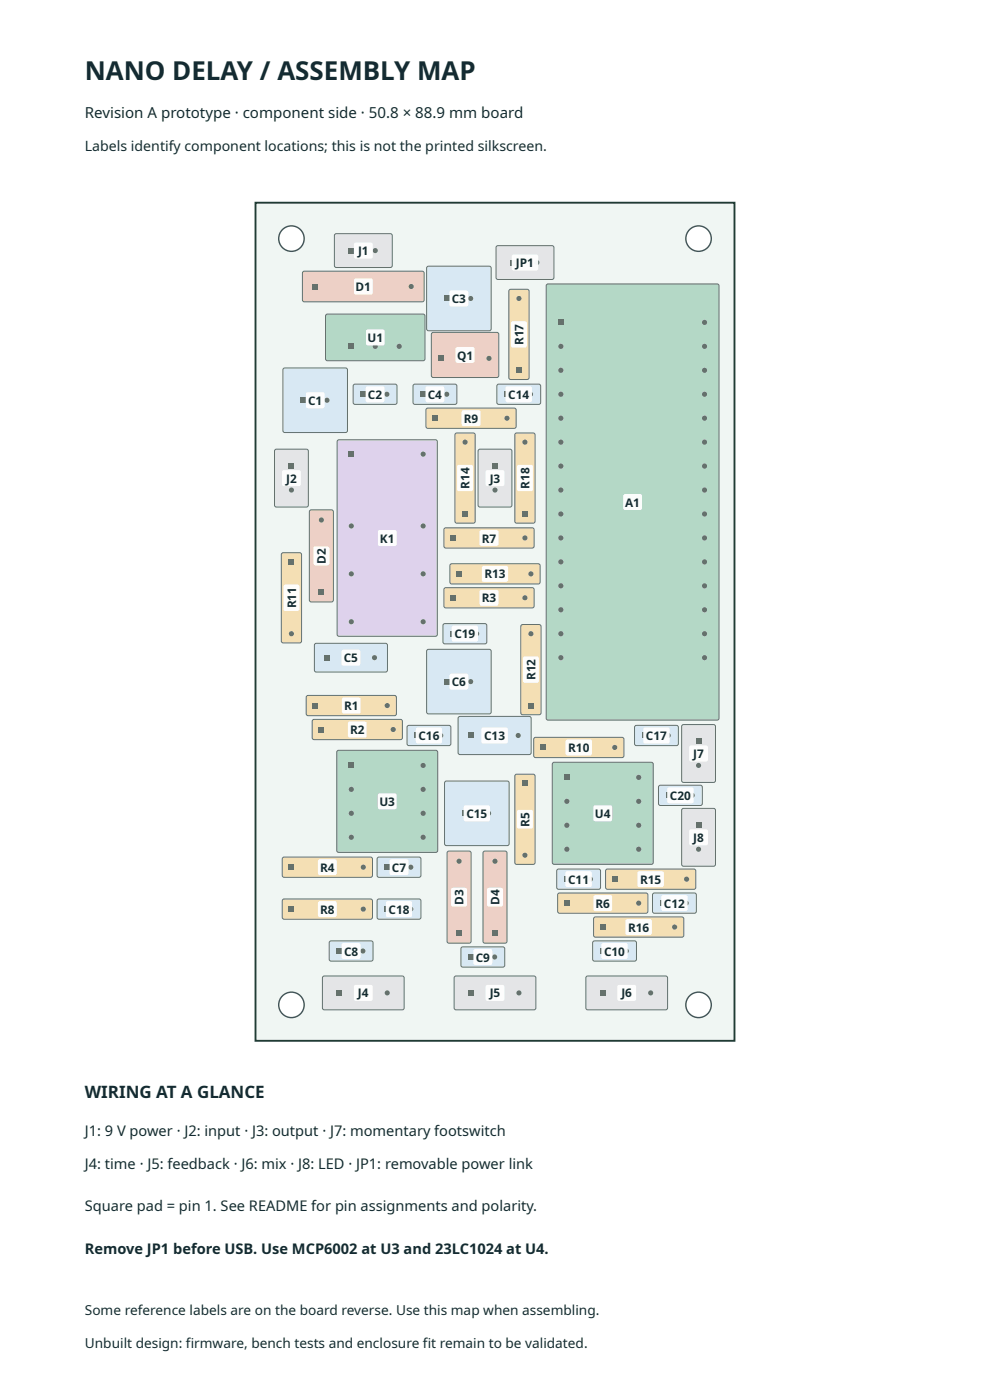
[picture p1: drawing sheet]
<svg xmlns="http://www.w3.org/2000/svg" width="210mm" height="297mm" viewBox="0 0 210 297" stroke-linecap="round" stroke-linejoin="round" font-family="sans-serif">
<path d="M54.2 43h101.6v177.8h-101.6z" fill="#f0f6f3" stroke="#203c34" stroke-width=".4"/>
<path d="M69.1 66.8l.4-.2 20.5 .1 .1 .3v9.3l-.3 .2h-20.6l-.2-.4z" fill="#b4d8c6" stroke="#63726d" stroke-width=".21"/>
<g fill="#65716c">
<path d="M74 72.9h1.1v1.1h-1.1z"/>
<circle cx="79.6" cy="73.5" r=".54"/>
<circle cx="84.7" cy="73.5" r=".54"/>
</g>
<path d="M77.7 70.1l.3-.2h3.4l.2 .4-.1 2.8-.3 .2-3.4-.1-.2-.3z" fill="#fff"/>
<path d="M144.8 153.8l6.6-.1 .3 .2 .1 11.7-.2 .3-6.6 .1-.4-.2v-11.7z" fill="#e4e5e7" stroke="#63726d" stroke-width=".21"/>
<g fill="#65716c">
<path d="M147.6 156.7h1.1v1.2h-1.1z"/>
<circle cx="148.2" cy="162.4" r=".54"/>
</g>
<path d="M146.2 158.3l.4-.1h3.4l.2 .4-.1 2.8-.3 .2-3.4-.1-.2-.3z" fill="#fff"/>
<path d="M68.6 207.1h16.9l.2 .3v6.6l-.4 .2h-16.7l-.2-.4v-6.4z" fill="#e4e5e7" stroke="#63726d" stroke-width=".21"/>
<g fill="#65716c">
<path d="M71.4 210.1h1.1v1.1h-1.1z"/>
<circle cx="77.1" cy="210.6" r=".54"/>
<circle cx="82.1" cy="210.6" r=".54"/>
</g>
<path d="M75.3 209h3.6l.2 .3-.1 2.8-.3 .2h-3.4l-.2-.4v-2.6z" fill="#fff"/>
<path d="M91.6 70.7l.3-.2 13.7 .1 .2 .3-.1 9-.3 .2-13.7-.1-.2-.3z" fill="#edd0c6" stroke="#63726d" stroke-width=".21"/>
<g fill="#65716c">
<path d="M93 75.5h1.1v1.1h-1.1z"/>
<circle cx="98.6" cy="76" r=".54"/>
<circle cx="103.7" cy="76" r=".54"/>
</g>
<path d="M96.8 73.7h3.7l.2 .3-.1 2.8-.4 .2-3.4-.1-.1-.3v-2.6z" fill="#fff"/>
<path d="M90.4 86.8l.3-.2h18.4l.4 .4v3.5l-.4 .4h-18.4l-.4-.4z" fill="#f4dfb4" stroke="#63726d" stroke-width=".21"/>
<g fill="#65716c">
<path d="M91.7 88.2h1.2v1.1h-1.2z"/>
<circle cx="107.5" cy="88.7" r=".54"/>
</g>
<path d="M98.1 87.1h3.6l.2 .3v2.8l-.4 .2h-3.4l-.2-.4v-2.6z" fill="#fff"/>
<path d="M94.5 165.7h13.1l.3 .2 .1 13.1-.2 .3-13.1 .1-.3-.2-.1-13.1z" fill="#d8e8f3" stroke="#63726d" stroke-width=".21"/>
<g fill="#65716c">
<path d="M98.1 172h1.1v1.1h-1.1z"/>
<circle cx="103.6" cy="172.5" r=".54"/>
</g>
<path d="M98.5 170.9h5.3l.1 .3v2.8l-.4 .2h-5l-.1-.4v-2.6z" fill="#fff"/>
<path d="M125.8 199.8l.3-.2 8.7 .1 .2 .3v3.7l-.4 .2-8.7-.1-.2-.3z" fill="#d8e8f3" stroke="#63726d" stroke-width=".21"/>
<g fill="#65716c">
<path d="M127.3 201.2h1.1v1.1h-1.1z"/>
<circle cx="132.9" cy="201.8" r=".54"/>
</g>
<path d="M127.6 200.2l.4-.2 5 .1 .2 .3-.1 2.9-.3 .1h-5l-.2-.4z" fill="#fff"/>
<path d="M110.7 132.5h3.7l.4 .4v18.3l-.4 .4h-3.5l-.4-.4v-18.3z" fill="#f4dfb4" stroke="#63726d" stroke-width=".21"/>
<g fill="#65716c">
<path d="M112.1 149.1h1.1v1.1h-1.1z"/>
<circle cx="112.6" cy="134.4" r=".54"/>
</g>
<path d="M111 139.5l.3-.2h2.6l.4 .2v5l-.2 .3-2.8 .1-.3-.2z" fill="#fff"/>
<path d="M66.4 152.7l18.6-.1 .4 .4v3.5l-.4 .4h-18.4l-.4-.4v-3.5z" fill="#f4dfb4" stroke="#63726d" stroke-width=".21"/>
<g fill="#65716c">
<path d="M67.6 154.2h1.1v1.1h-1.1z"/>
<circle cx="83.4" cy="154.8" r=".54"/>
</g>
<path d="M74 153.1h3.6l.2 .4-.1 2.8-.3 .2-3.4-.1-.2-.3v-2.6z" fill="#fff"/>
<path d="M109.3 92l.3-.1h3.5l.4 .3v18.4l-.4 .4h-3.5l-.4-.4z" fill="#f4dfb4" stroke="#63726d" stroke-width=".21"/>
<g fill="#65716c">
<path d="M110.8 108.5h1.1v1.1h-1.1z"/>
<circle cx="111.3" cy="93.8" r=".54"/>
</g>
<path d="M109.7 98.8l.4-.2h2.6l.3 .2 .1 5-.2 .4h-2.8l-.4-.2z" fill="#fff"/>
<path d="M87.7 81.7l.3-.2h8.7l.2 .4v3.7l-.4 .2-8.7-.1-.2-.3z" fill="#d8e8f3" stroke="#63726d" stroke-width=".21"/>
<g fill="#65716c">
<path d="M89.2 83.1h1.1v1.1h-1.1z"/>
<circle cx="94.8" cy="83.6" r=".54"/>
</g>
<path d="M90.5 82h3.6l.2 .3-.1 2.8-.3 .2h-3.4l-.2-.4v-2.6z" fill="#fff"/>
<path d="M124.5 207.1h16.9l.2 .3v6.6l-.4 .2h-16.7l-.2-.4v-6.4z" fill="#e4e5e7" stroke="#63726d" stroke-width=".21"/>
<g fill="#65716c">
<path d="M127.3 210.1h1.1v1.1h-1.1z"/>
<circle cx="132.9" cy="210.6" r=".54"/>
<circle cx="138" cy="210.6" r=".54"/>
</g>
<path d="M131.1 209h3.6l.2 .3v2.8l-.4 .2h-3.4l-.2-.4v-2.6z" fill="#fff"/>
<path d="M96.5 207.1h17l.2 .3-.1 6.6-.3 .2h-16.8l-.2-.4v-6.4z" fill="#e4e5e7" stroke="#63726d" stroke-width=".21"/>
<g fill="#65716c">
<path d="M99.4 210.1h1.1v1.1h-1.1z"/>
<circle cx="105" cy="210.6" r=".54"/>
<circle cx="110.1" cy="210.6" r=".54"/>
</g>
<path d="M103.2 209h3.6l.2 .3-.1 2.8-.3 .2h-3.4l-.2-.4v-2.6z" fill="#fff"/>
<path d="M105.4 81.7l.4-.2h8.7l.2 .4-.1 3.7-.3 .2-8.7-.1-.2-.3z" fill="#d8e8f3" stroke="#63726d" stroke-width=".21"/>
<g fill="#65716c">
<path d="M107 83.1h1.1v1.1h-1.1z"/>
<circle cx="112.5" cy="83.6" r=".54"/>
</g>
<path d="M107.4 82h5.2l.2 .3v2.8l-.4 .2h-5l-.2-.4v-2.6z" fill="#fff"/>
<path d="M109.3 164.4l.3-.2h3.5l.4 .4v18.4l-.4 .4h-3.5l-.4-.4z" fill="#f4dfb4" stroke="#63726d" stroke-width=".21"/>
<g fill="#65716c">
<path d="M110.8 165.6h1.1v1.1h-1.1z"/>
<circle cx="111.3" cy="181.4" r=".54"/>
</g>
<path d="M109.8 171.9l2.9-.1 .3 .2 .1 3.4-.2 .4h-2.8l-.4-.2v-3.4z" fill="#fff"/>
<path d="M90.5 56.7l.4-.2h13.1l.2 .4-.1 13.1-.3 .2-13.1-.1-.2-.3z" fill="#d8e8f3" stroke="#63726d" stroke-width=".21"/>
<g fill="#65716c">
<path d="M94.3 62.8h1.1v1.1h-1.1z"/>
<circle cx="99.8" cy="63.3" r=".54"/>
</g>
<path d="M95.4 61.8l.3-.2 3.4 .1 .2 .3v2.8l-.4 .2h-3.4l-.2-.4z" fill="#fff"/>
<path d="M105.4 52.2h11.9l.2 .3-.1 6.6-.3 .2-11.7-.1-.2-.3v-6.4z" fill="#e4e5e7" stroke="#63726d" stroke-width=".21"/>
<g fill="#65716c">
<path d="M108.3 55.1h1.1v1.2h-1.1z"/>
<circle cx="113.9" cy="55.7" r=".54"/>
</g>
<path d="M108.6 54.2l.4-.2 5 .1 .2 .3-.1 2.8-.3 .2-5-.1-.2-.3z" fill="#fff"/>
<path d="M117.2 161.9l.3-.2h20.7l.3 .2 .1 21.1-.2 .3-20.9 .1-.3-.2z" fill="#b4d8c6" stroke="#63726d" stroke-width=".21"/>
<g fill="#65716c">
<path d="M119.7 164.4h1.1v1.1h-1.1z"/>
<circle cx="120.2" cy="170" r=".54"/>
<circle cx="120.2" cy="175.1" r=".54"/>
<circle cx="120.2" cy="180.2" r=".54"/>
<circle cx="135.5" cy="180.2" r=".54"/>
<circle cx="135.5" cy="175.1" r=".54"/>
<circle cx="135.5" cy="170" r=".54"/>
<circle cx="135.5" cy="164.9" r=".54"/>
</g>
<path d="M126.1 170.9h3.6l.2 .3-.1 2.8-.3 .2h-3.4l-.2-.4v-2.6z" fill="#fff"/>
<circle cx="61.8" cy="213.2" r="2.7" fill="#fff" stroke="#455" stroke-width=".3"/>
<path d="M134.7 154.1l.3-.2h8.7l.2 .4-.1 3.7-.3 .2-8.7-.1-.2-.3z" fill="#d8e8f3" stroke="#63726d" stroke-width=".21"/>
<g fill="#65716c">
<path d="M136.2 155.5h1.1v1.1h-1.1z"/>
<circle cx="141.7" cy="156" r=".54"/>
</g>
<path d="M136.5 154.5l.4-.2 5 .1 .1 .3v2.8l-.4 .2h-5l-.1-.4z" fill="#fff"/>
<path d="M69.9 199.8l.3-.2 8.7 .1 .2 .3v3.7l-.4 .2-8.7-.1-.2-.3z" fill="#d8e8f3" stroke="#63726d" stroke-width=".21"/>
<g fill="#65716c">
<path d="M71.4 201.2h1.1v1.1h-1.1z"/>
<circle cx="77" cy="201.8" r=".54"/>
</g>
<path d="M72.7 200.1h3.6l.2 .3-.1 2.9-.3 .1h-3.4l-.2-.4v-2.6z" fill="#fff"/>
<path d="M65.7 108.4l.3-.2h4.3l.4 .4v18.7l-.4 .4h-4.3l-.4-.4z" fill="#edd0c6" stroke="#63726d" stroke-width=".21"/>
<g fill="#65716c">
<path d="M67.6 125h1.1v1.1h-1.1z"/>
<circle cx="68.2" cy="110.3" r=".54"/>
</g>
<path d="M66.5 116.1l.4-.2h2.6l.3 .2 .1 3.4-.2 .4h-2.8l-.4-.2z" fill="#fff"/>
<path d="M95 180.6h4.5l.4 .4v18.7l-.4 .4h-4.3l-.4-.4v-18.7z" fill="#edd0c6" stroke="#63726d" stroke-width=".21"/>
<g fill="#65716c">
<path d="M96.8 197.4h1.1v1.1h-1.1z"/>
<circle cx="97.4" cy="182.7" r=".54"/>
</g>
<path d="M95.9 188.4l2.8-.1 .3 .2 .1 3.4-.2 .4h-2.8l-.4-.2v-3.4z" fill="#fff"/>
<path d="M118.1 184.6l.4-.2h8.7l.2 .4-.1 3.7-.3 .2-8.7-.1-.2-.3z" fill="#d8e8f3" stroke="#63726d" stroke-width=".21"/>
<g fill="#65716c">
<path d="M119.7 185.9h1.1v1.2h-1.1z"/>
<circle cx="125.2" cy="186.5" r=".54"/>
</g>
<path d="M120.1 184.9h5.2l.2 .3v2.8l-.4 .2h-5l-.2-.4v-2.6z" fill="#fff"/>
<path d="M128.6 184.4h18.6l.4 .4v3.5l-.4 .4h-18.4l-.4-.4v-3.5z" fill="#f4dfb4" stroke="#63726d" stroke-width=".21"/>
<g fill="#65716c">
<path d="M129.8 185.9h1.2v1.2h-1.2z"/>
<circle cx="145.6" cy="186.5" r=".54"/>
</g>
<path d="M135.4 184.9h5.2l.2 .3v2.8l-.4 .2h-5l-.2-.4v-2.6z" fill="#fff"/>
<path d="M95.6 119.6h18.6l.4 .4v3.5l-.4 .4h-18.4l-.4-.4v-3.5z" fill="#f4dfb4" stroke="#63726d" stroke-width=".21"/>
<g fill="#65716c">
<path d="M96.8 121.2h1.1v1.1h-1.1z"/>
<circle cx="112.6" cy="121.7" r=".54"/>
</g>
<path d="M102.3 120.2l.3-.2 5 .1 .2 .3-.1 2.8-.3 .2h-5l-.2-.4z" fill="#fff"/>
<g fill="#fff" stroke="#455" stroke-width=".3">
<circle cx="148.2" cy="213.2" r="2.7"/>
<circle cx="61.8" cy="50.6" r="2.7"/>
</g>
<path d="M97.8 201.1l.4-.2h8.7l.2 .4-.1 3.7-.3 .2-8.7-.1-.2-.3z" fill="#d8e8f3" stroke="#63726d" stroke-width=".21"/>
<g fill="#65716c">
<path d="M99.4 202.5h1.1v1.1h-1.1z"/>
<circle cx="104.9" cy="203" r=".54"/>
</g>
<path d="M100.5 201.5l.3-.2 3.4 .1 .2 .3v2.8l-.4 .2h-3.4l-.2-.4z" fill="#fff"/>
<path d="M118.3 189.6l.4-.2h18.3l.4 .4v3.5l-.4 .4h-18.3l-.4-.4z" fill="#f4dfb4" stroke="#63726d" stroke-width=".21"/>
<g fill="#65716c">
<path d="M119.7 191h1.1v1.1h-1.1z"/>
<circle cx="135.5" cy="191.6" r=".54"/>
</g>
<path d="M126.1 189.9h3.6l.2 .4-.1 2.8-.3 .2-3.4-.1-.2-.3v-2.6z" fill="#fff"/>
<path d="M71.1 49.6h11.9l.2 .4v6.6l-.4 .2-11.7-.1-.2-.4v-6.3z" fill="#e4e5e7" stroke="#63726d" stroke-width=".21"/>
<g fill="#65716c">
<path d="M74 52.6h1.1v1.1h-1.1z"/>
<circle cx="79.6" cy="53.2" r=".54"/>
</g>
<path d="M75.3 51.5h3.6l.2 .4-.1 2.8-.3 .2-3.4-.1-.2-.3v-2.6z" fill="#fff"/>
<path d="M66.9 136.5h15.1l.2 .4-.1 5.5-.3 .2-14.9-.1-.2-.3v-5.3z" fill="#d8e8f3" stroke="#63726d" stroke-width=".21"/>
<g fill="#65716c">
<path d="M68.9 139h1.1v1.1h-1.1z"/>
<circle cx="79.4" cy="139.5" r=".54"/>
</g>
<path d="M72.5 138l.3-.2 3.4 .1 .2 .3v2.8l-.4 .2h-3.4l-.2-.4z" fill="#fff"/>
<path d="M64.2 57.7l.4-.2h25l.4 .4v5.7l-.4 .4h-25l-.4-.4z" fill="#edd0c6" stroke="#63726d" stroke-width=".21"/>
<g fill="#65716c">
<path d="M66.3 60.2h1.2v1.1h-1.2z"/>
<circle cx="87.2" cy="60.8" r=".54"/>
</g>
<path d="M75.1 59.3l.4-.2h3.4l.2 .4-.1 2.8-.3 .2-3.4-.1-.2-.3z" fill="#fff"/>
<path d="M80 190.9l.4-.2 8.7 .1 .2 .3-.1 3.7-.3 .2h-8.7l-.2-.4z" fill="#d8e8f3" stroke="#63726d" stroke-width=".21"/>
<g fill="#65716c">
<path d="M81.6 192.3h1.1v1.1h-1.1z"/>
<circle cx="87.1" cy="192.9" r=".54"/>
</g>
<path d="M82 191.2h5.2l.2 .4v2.8l-.4 .2-5-.1-.2-.3v-2.6z" fill="#fff"/>
<path d="M94.2 112.2l.4-.2h18.3l.4 .4v3.5l-.4 .4h-18.3l-.4-.4z" fill="#f4dfb4" stroke="#63726d" stroke-width=".21"/>
<g fill="#65716c">
<path d="M95.6 113.6h1.1v1.1h-1.1z"/>
<circle cx="111.3" cy="114.1" r=".54"/>
</g>
<path d="M101.8 112.6l.3-.2 3.4 .1 .2 .3v2.8l-.4 .2h-3.4l-.2-.4z" fill="#fff"/>
<path d="M101.6 95.3h6.6l.3 .2 .1 11.7-.2 .3-6.6 .1-.3-.2-.1-11.7z" fill="#e4e5e7" stroke="#63726d" stroke-width=".21"/>
<g fill="#65716c">
<path d="M104.4 98.3h1.2v1.1h-1.2z"/>
<circle cx="105" cy="104" r=".54"/>
</g>
<path d="M103.2 99.8h3.6l.2 .3-.1 2.8-.3 .2h-3.4l-.2-.4v-2.6z" fill="#fff"/>
<path d="M108.1 61.4h3.7l.4 .4v18.3l-.4 .4h-3.5l-.4-.4v-18.3z" fill="#f4dfb4" stroke="#63726d" stroke-width=".21"/>
<g fill="#65716c">
<path d="M109.5 78h1.1v1.1h-1.1z"/>
<circle cx="110.1" cy="63.3" r=".54"/>
</g>
<path d="M108.6 68.2l2.8-.1 .3 .2 .1 5-.2 .4h-2.8l-.4-.2v-5z" fill="#fff"/>
<path d="M94.2 132.3h8.9l.2 .4-.1 3.7-.3 .2-8.7-.1-.2-.3v-3.5z" fill="#d8e8f3" stroke="#63726d" stroke-width=".21"/>
<g fill="#65716c">
<path d="M95.6 133.9h1.1v1.1h-1.1z"/>
<circle cx="101.1" cy="134.4" r=".54"/>
</g>
<path d="M95.9 132.9l.3-.2 5 .1 .2 .3v2.8l-.4 .2h-5l-.2-.4z" fill="#fff"/>
<path d="M97.2 152.2l.4-.2h14.9l.2 .4-.1 7.5-.3 .2-14.9-.1-.2-.3z" fill="#d8e8f3" stroke="#63726d" stroke-width=".21"/>
<g fill="#65716c">
<path d="M99.4 155.5h1.1v1.1h-1.1z"/>
<circle cx="109.9" cy="156" r=".54"/>
</g>
<path d="M102.2 154.5l.3-.2 5 .1 .2 .3v2.8l-.4 .2h-5l-.2-.4z" fill="#fff"/>
<path d="M126 194.7l.3-.2h18.3l.4 .4v3.5l-.4 .4h-18.3l-.4-.4z" fill="#f4dfb4" stroke="#63726d" stroke-width=".21"/>
<g fill="#65716c">
<path d="M127.3 196.1h1.1v1.1h-1.1z"/>
<circle cx="143.1" cy="196.7" r=".54"/>
</g>
<path d="M132.9 195h5.2l.2 .4-.1 2.8-.3 .2-5-.1-.2-.3v-2.6z" fill="#fff"/>
<path d="M60.1 78.3l.3-.2h13.1l.2 .4v13.1l-.4 .2-13.1-.1-.2-.3z" fill="#d8e8f3" stroke="#63726d" stroke-width=".21"/>
<g fill="#65716c">
<path d="M63.8 84.3h1.1v1.2h-1.1z"/>
<circle cx="69.4" cy="84.9" r=".54"/>
</g>
<path d="M64.9 83.4l.4-.2 3.4 .1 .2 .3-.1 2.8-.3 .2h-3.4l-.2-.4z" fill="#fff"/>
<path d="M86.4 154.1l.3-.2h8.7l.2 .4v3.7l-.4 .2-8.7-.1-.2-.3z" fill="#d8e8f3" stroke="#63726d" stroke-width=".21"/>
<g fill="#65716c">
<path d="M87.9 155.5h1.2v1.1h-1.2z"/>
<circle cx="93.5" cy="156" r=".54"/>
</g>
<path d="M88.2 154.5l.4-.2 5 .1 .2 .3-.1 2.8-.3 .2h-5l-.2-.4z" fill="#fff"/>
<path d="M58.3 95.5l.3-.2h6.4l.4 .2v11.7l-.2 .3-6.6 .1-.3-.2z" fill="#e4e5e7" stroke="#63726d" stroke-width=".21"/>
<g fill="#65716c">
<path d="M61.3 98.3h1.1v1.1h-1.1z"/>
<circle cx="61.8" cy="104" r=".54"/>
</g>
<path d="M60 99.8h3.6l.2 .3v2.8l-.4 .2h-3.4l-.2-.4v-2.6z" fill="#fff"/>
<path d="M65 147.7l.3-.2h18.4l.4 .4v3.5l-.4 .4h-18.4l-.4-.4z" fill="#f4dfb4" stroke="#63726d" stroke-width=".21"/>
<g fill="#65716c">
<path d="M66.3 149.1h1.2v1.1h-1.2z"/>
<circle cx="82.1" cy="149.7" r=".54"/>
</g>
<path d="M72.6 148.2l.3-.2h3.4l.2 .4v2.8l-.4 .2-3.4-.1-.2-.3z" fill="#fff"/>
<path d="M96.6 92l.3-.1h3.5l.4 .3v18.4l-.4 .4h-3.5l-.4-.4z" fill="#f4dfb4" stroke="#63726d" stroke-width=".21"/>
<g fill="#65716c">
<path d="M98.1 108.5h1.1v1.1h-1.1z"/>
<circle cx="98.6" cy="93.8" r=".54"/>
</g>
<path d="M97 98.8l.4-.2h2.6l.3 .2 .1 5-.2 .4h-2.8l-.4-.2z" fill="#fff"/>
<circle cx="148.2" cy="50.6" r="2.7" fill="#fff" stroke="#455" stroke-width=".3"/>
<path d="M102.5 180.7l.3-.1h4.3l.5 .4v18.7l-.5 .4h-4.3l-.3-.4z" fill="#edd0c6" stroke="#63726d" stroke-width=".21"/>
<g fill="#65716c">
<path d="M104.4 197.4h1.2v1.1h-1.2z"/>
<circle cx="105" cy="182.7" r=".54"/>
</g>
<path d="M103.5 188.4l2.8-.1 .3 .2 .1 3.4-.2 .4h-2.8l-.3-.2-.1-3.4z" fill="#fff"/>
<path d="M75 81.7l.3-.2h8.7l.2 .4v3.7l-.4 .2-8.7-.1-.2-.3z" fill="#d8e8f3" stroke="#63726d" stroke-width=".21"/>
<g fill="#65716c">
<path d="M76.5 83.1h1.1v1.1h-1.1z"/>
<circle cx="82.1" cy="83.6" r=".54"/>
</g>
<path d="M77.8 82h3.6l.2 .3-.1 2.8-.3 .2h-3.4l-.2-.4v-2.6z" fill="#fff"/>
<path d="M116.1 60.3l36-.1 .4 .2v92l-.2 .3-36 .1-.4-.2v-92z" fill="#b4d8c6" stroke="#63726d" stroke-width=".21"/>
<g fill="#65716c">
<path d="M118.4 67.8h1.1v1.2h-1.1z"/>
<circle cx="119" cy="73.5" r=".54"/>
<circle cx="119" cy="78.6" r=".54"/>
<circle cx="119" cy="83.6" r=".54"/>
<circle cx="119" cy="88.7" r=".54"/>
<circle cx="119" cy="93.8" r=".54"/>
<circle cx="119" cy="98.9" r=".54"/>
<circle cx="119" cy="104" r=".54"/>
<circle cx="119" cy="109" r=".54"/>
<circle cx="119" cy="114.1" r=".54"/>
<circle cx="119" cy="119.2" r=".54"/>
<circle cx="119" cy="124.3" r=".54"/>
<circle cx="119" cy="129.4" r=".54"/>
<circle cx="119" cy="134.4" r=".54"/>
<circle cx="119" cy="139.5" r=".54"/>
<circle cx="149.4" cy="139.5" r=".54"/>
<circle cx="149.4" cy="134.4" r=".54"/>
<circle cx="149.4" cy="129.4" r=".54"/>
<circle cx="149.4" cy="124.3" r=".54"/>
<circle cx="149.4" cy="119.2" r=".54"/>
<circle cx="149.4" cy="114.1" r=".54"/>
<circle cx="149.4" cy="109" r=".54"/>
<circle cx="149.4" cy="104" r=".54"/>
<circle cx="149.4" cy="98.9" r=".54"/>
<circle cx="149.4" cy="93.8" r=".54"/>
<circle cx="149.4" cy="88.7" r=".54"/>
<circle cx="149.4" cy="83.6" r=".54"/>
<circle cx="149.4" cy="78.6" r=".54"/>
<circle cx="149.4" cy="73.5" r=".54"/>
<circle cx="149.4" cy="68.4" r=".54"/>
</g>
<path d="M132.4 104.9h3.6l.2 .3-.1 2.8-.3 .2-3.4-.1-.2-.3v-2.6z" fill="#fff"/>
<path d="M90.5 137.9l.4-.1h13.1l.2 .3-.1 13.2-.3 .2-13.1-.1-.2-.4z" fill="#d8e8f3" stroke="#63726d" stroke-width=".21"/>
<g fill="#65716c">
<path d="M94.3 144h1.1v1.2h-1.1z"/>
<circle cx="99.8" cy="144.6" r=".54"/>
</g>
<path d="M95.4 143.1l.3-.2 3.4 .1 .2 .3v2.8l-.4 .2-3.4-.1-.2-.3z" fill="#fff"/>
<path d="M144.8 171.5h6.6l.3 .2 .1 11.7-.2 .3-6.6 .1-.4-.2v-11.7z" fill="#e4e5e7" stroke="#63726d" stroke-width=".21"/>
<g fill="#65716c">
<path d="M147.6 174.5h1.1v1.1h-1.1z"/>
<circle cx="148.2" cy="180.2" r=".54"/>
</g>
<path d="M146.2 176.1l.4-.2 3.4 .1 .2 .3-.1 2.8-.3 .2h-3.4l-.2-.4z" fill="#fff"/>
<path d="M80 182l.4-.2 8.7 .1 .2 .3-.1 3.7-.3 .2h-8.7l-.2-.4z" fill="#d8e8f3" stroke="#63726d" stroke-width=".21"/>
<g fill="#65716c">
<path d="M81.6 183.4h1.1v1.1h-1.1z"/>
<circle cx="87.1" cy="184" r=".54"/>
</g>
<path d="M82.7 182.5l.3-.2h3.4l.2 .4v2.8l-.4 .2-3.4-.1-.2-.3z" fill="#fff"/>
<path d="M94.2 124.9l.4-.2h18.3l.4 .4v3.5l-.4 .4h-18.3l-.4-.4z" fill="#f4dfb4" stroke="#63726d" stroke-width=".21"/>
<g fill="#65716c">
<path d="M95.6 126.3h1.1v1.1h-1.1z"/>
<circle cx="111.3" cy="126.8" r=".54"/>
</g>
<path d="M101.8 125.3l.3-.2 3.4 .1 .2 .3v2.8l-.4 .2h-3.4l-.2-.4z" fill="#fff"/>
<path d="M113.3 156.6l.3-.2h18.3l.4 .4v3.5l-.4 .4h-18.3l-.4-.4z" fill="#f4dfb4" stroke="#63726d" stroke-width=".21"/>
<g fill="#65716c">
<path d="M114.6 158h1.1v1.1h-1.1z"/>
<circle cx="130.4" cy="158.6" r=".54"/>
</g>
<path d="M120.2 156.9h5.2l.2 .4-.1 2.8-.3 .2-5-.1-.2-.3v-2.6z" fill="#fff"/>
<path d="M138.6 189.5h8.9l.2 .3v3.7l-.4 .2h-8.7l-.2-.4v-3.5z" fill="#d8e8f3" stroke="#63726d" stroke-width=".21"/>
<g fill="#65716c">
<path d="M140 191h1.1v1.1h-1.1z"/>
<circle cx="145.6" cy="191.6" r=".54"/>
</g>
<path d="M140.3 190.1l.4-.2h5l.2 .4-.1 2.8-.3 .2-5-.1-.2-.3z" fill="#fff"/>
<path d="M59.9 182l.4-.2h18.3l.4 .4v3.5l-.4 .4h-18.3l-.4-.4z" fill="#f4dfb4" stroke="#63726d" stroke-width=".21"/>
<g fill="#65716c">
<path d="M61.3 183.4h1.1v1.1h-1.1z"/>
<circle cx="77.1" cy="184" r=".54"/>
</g>
<path d="M67.5 182.5l.3-.2h3.4l.2 .4v2.8l-.4 .2-3.4-.1-.2-.3z" fill="#fff"/>
<path d="M139.7 166.8l.4-.2h8.7l.2 .4-.1 3.7-.3 .2-8.7-.1-.2-.3z" fill="#d8e8f3" stroke="#63726d" stroke-width=".21"/>
<g fill="#65716c">
<path d="M141.3 168.2h1.1v1.1h-1.1z"/>
<circle cx="146.8" cy="168.7" r=".54"/>
</g>
<path d="M141.7 167.1h5.2l.2 .3v2.8l-.4 .2h-5l-.2-.4v-2.6z" fill="#fff"/>
<path d="M60.1 190.8l18.5-.1 .4 .4v3.5l-.4 .4h-18.3l-.4-.4v-3.5z" fill="#f4dfb4" stroke="#63726d" stroke-width=".21"/>
<g fill="#65716c">
<path d="M61.3 192.3h1.1v1.1h-1.1z"/>
<circle cx="77.1" cy="192.9" r=".54"/>
</g>
<path d="M67.6 191.2h3.6l.2 .4v2.8l-.4 .2-3.4-.1-.2-.3v-2.6z" fill="#fff"/>
<path d="M71.5 159.4l.3-.2h20.6l.4 .2v21l-.1 .4h-20.9l-.3-.2z" fill="#b4d8c6" stroke="#63726d" stroke-width=".21"/>
<g fill="#65716c">
<path d="M74 161.8h1.1v1.1h-1.1z"/>
<circle cx="74.5" cy="167.5" r=".54"/>
<circle cx="74.5" cy="172.5" r=".54"/>
<circle cx="74.5" cy="177.6" r=".54"/>
<circle cx="89.8" cy="177.6" r=".54"/>
<circle cx="89.8" cy="172.5" r=".54"/>
<circle cx="89.8" cy="167.5" r=".54"/>
<circle cx="89.8" cy="162.4" r=".54"/>
</g>
<path d="M80.3 168.4h3.6l.2 .3v2.8l-.4 .2-3.4-.1-.2-.3v-2.6z" fill="#fff"/>
<path d="M71.7 93.3h20.7l.3 .2 .1 41.1-.2 .3-20.7 .1-.3-.2-.1-41.1z" fill="#ded2ec" stroke="#63726d" stroke-width=".21"/>
<g fill="#65716c">
<path d="M74 95.8h1.1v1.1h-1.1z"/>
<circle cx="74.5" cy="111.6" r=".54"/>
<circle cx="74.5" cy="121.7" r=".54"/>
<circle cx="74.5" cy="131.9" r=".54"/>
<circle cx="89.8" cy="131.9" r=".54"/>
<circle cx="89.8" cy="121.7" r=".54"/>
<circle cx="89.8" cy="111.6" r=".54"/>
<circle cx="89.8" cy="96.3" r=".54"/>
</g>
<path d="M80.3 112.5h3.6l.2 .3v2.8l-.4 .2h-3.4l-.2-.4v-2.6z" fill="#fff"/>
<path d="M59.9 117.3h3.7l.4 .3v18.4l-.4 .4h-3.5l-.4-.4v-18.4z" fill="#f4dfb4" stroke="#63726d" stroke-width=".21"/>
<g fill="#65716c">
<path d="M61.3 118.6h1.1v1.2h-1.1z"/>
<circle cx="61.8" cy="134.4" r=".54"/>
</g>
<path d="M60.2 124.2l.3-.2h2.6l.4 .2v5l-.2 .4h-2.8l-.3-.2z" fill="#fff"/>
<text font-size="5.5" fill="#142b32" x="18" y="17">NANO DELAY / ASSEMBLY MAP</text>
<text font-size="3.6" fill="#142b32" x="18" y="233">WIRING AT A GLANCE</text>
<text font-size="3.2" fill="#142b32" x="18" y="25">Revision A prototype · component side · 50.8 × 88.9 mm board</text>
<g font-size="3.1" fill="#142b32">
<text x="18" y="241">J1: 9 V power · J2: input · J3: output · J7: momentary footswitch</text>
<text x="18" y="248">J4: time · J5: feedback · J6: mix · J8: LED · JP1: removable power link</text>
<text x="18" y="257">Square pad = pin 1. See README for pin assignments and polarity.</text>
<text x="18" y="266">Remove JP1 before USB. Use MCP6002 at U3 and 23LC1024 at U4.</text>
</g>
<text font-size="3" fill="#142b32" x="18" y="32">Labels identify component locations; this is not the printed silkscreen.</text>
<g font-size="2.9" fill="#142b32">
<text x="18" y="279">Some reference labels are on the board reverse. Use this map when assembling.</text>
<text x="18" y="286">Unbuilt design: firmware, bench tests and enclosure fit remain to be validated.</text>
</g>
<g font-size="2.5" fill="#142b32">
<text x="75.9" y="54.1">J1</text>
<text x="109.4" y="56.7">JP1</text>
<text x="75.4" y="61.7">D1</text>
<text x="95.8" y="64.3">C3</text>
<text x="77.9" y="72.5">U1</text>
<text x="96.9" y="76.3">Q1</text>
<text x="111" y="73.2" transform="rotate(-90 111 73.2)">R17</text>
<text x="65.3" y="85.9">C1</text>
<text x="78" y="84.6">C2</text>
<text x="90.7" y="84.6">C4</text>
<text x="98.4" y="89.7">R9</text>
<text x="107.8" y="84.6">C14</text>
<text x="60.7" y="102.4">J2</text>
<text x="99.6" y="103.7" transform="rotate(-90 99.6 103.7)">R14</text>
<text x="103.9" y="102.4">J3</text>
<text x="112.3" y="103.7" transform="rotate(-90 112.3 103.7)">R18</text>
<text x="132.6" y="107.5">A1</text>
<text x="69.1" y="119.6" transform="rotate(-90 69.1 119.6)">D2</text>
<text x="80.6" y="115.1">K1</text>
<text x="102.2" y="115.1">R7</text>
<text x="102.7" y="122.7">R13</text>
<text x="62.8" y="129.1" transform="rotate(-90 62.8 129.1)">R11</text>
<text x="102.2" y="127.8">R3</text>
<text x="96.4" y="135.4">C19</text>
<text x="72.9" y="140.5">C5</text>
<text x="95.8" y="145.6">C6</text>
<text x="113.6" y="144.3" transform="rotate(-90 113.6 144.3)">R12</text>
<text x="73" y="150.6">R1</text>
<text x="74.3" y="155.7">R2</text>
<text x="88.8" y="157">C16</text>
<text x="102.7" y="157">C13</text>
<text x="120.5" y="159.5">R10</text>
<text x="137" y="157">C17</text>
<text x="147.1" y="160.8">J7</text>
<text x="80.5" y="171">U3</text>
<text x="98.9" y="173.5">C15</text>
<text x="126.2" y="173.5">U4</text>
<text x="142.1" y="169.7">C20</text>
<text x="112.3" y="175.3" transform="rotate(-90 112.3 175.3)">R5</text>
<text x="147.1" y="178.6">J8</text>
<text x="67.9" y="184.9">R4</text>
<text x="83.1" y="184.9">C7</text>
<text x="98.3" y="192" transform="rotate(-90 98.3 192)">D3</text>
<text x="106" y="192" transform="rotate(-90 106 192)">D4</text>
<text x="120.5" y="187.5">C11</text>
<text x="135.8" y="187.5">R15</text>
<text x="67.9" y="193.8">R8</text>
<text x="82.4" y="193.8">C18</text>
<text x="126.3" y="192.6">R6</text>
<text x="133.2" y="197.6">R16</text>
<text x="140.8" y="192.6">C12</text>
<text x="73" y="202.7">C8</text>
<text x="100.9" y="204">C9</text>
<text x="128.1" y="202.7">C10</text>
<text x="75.9" y="211.6">J4</text>
<text x="103.9" y="211.6">J5</text>
<text x="131.8" y="211.6">J6</text>
</g>
</svg>
